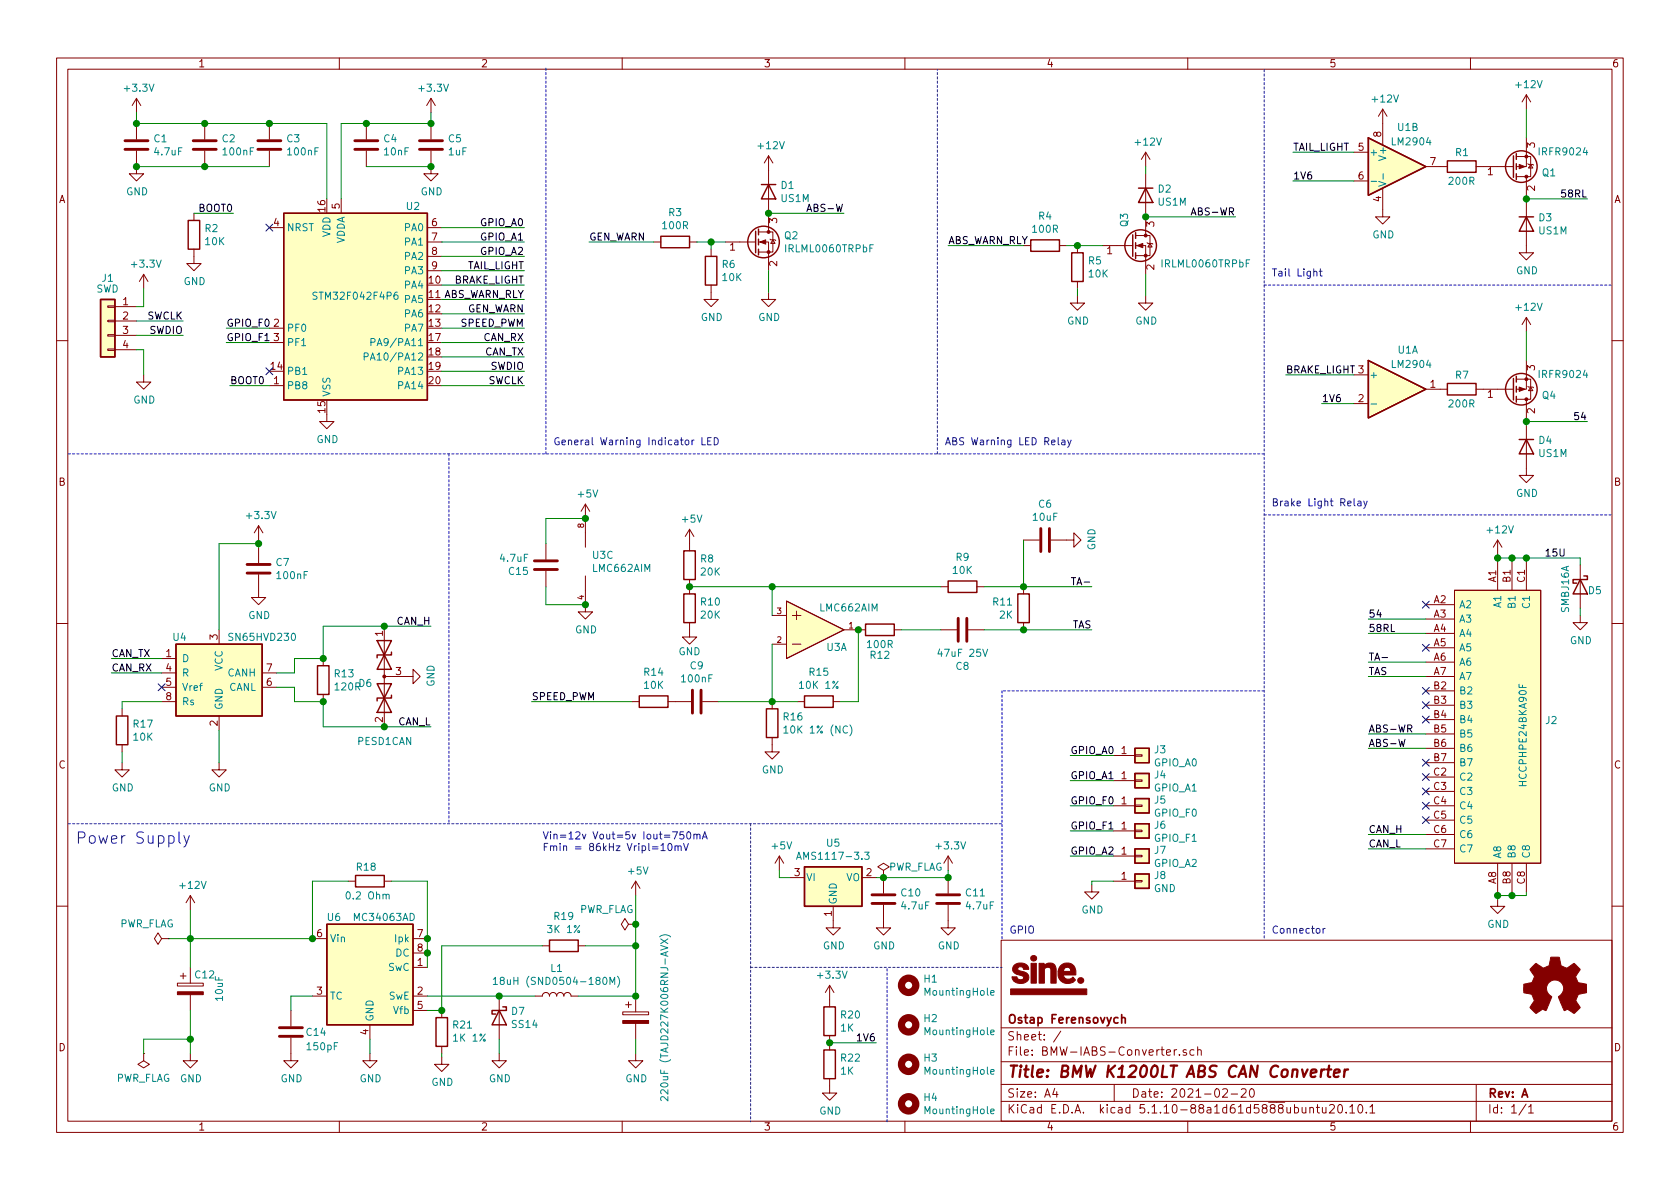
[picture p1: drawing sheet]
<svg xmlns="http://www.w3.org/2000/svg" width="297mm" height="210mm" viewBox="0 0 297 210" stroke-linecap="round" stroke-linejoin="round" font-family="sans-serif">
<g fill="none" stroke="#840000" stroke-width=".18">
<path d="M10 10.3h277v189.9h-277zM12 12.2h273v186.1h-273zM24.1 17.4v2.5M24.1 17.4l-.7 1.3M24.1 17.4l.8 1.3M60 10.3v1.9M76.2 17.4l-.8 1.3M76.2 17.4v2.5M76.2 17.4l.8 1.3M110 10.3v1.9M160 10.3v1.9M210 10.3v1.9"/>
<path d="M244.5 19.3v6.3M244.5 19.3l-.8 1.3M244.5 19.3l.7 1.3M260 10.3v1.9M269.9 16.8v2.5M269.9 16.8l-.8 1.2M269.9 16.8l.7 1.2M24.1 26.7v4h1.3l-1.3 1.3-1.2-1.3h1.2M24.1 21.8v2.8M34.3 37.7v1.3M36.2 21.8v2.8M36.2 26.7v2.8"/>
<path d="M47.6 21.8v2.8M47.6 26.7v2.8M60.3 35.2v2.5M64.8 21.8v2.8M64.8 26.7v2.8M76.2 26.7v4h1.3l-1.3 1.3-1.3-1.3h1.3M76.2 21.8v2.8M135.9 27.6l-.8 1.2M135.9 27.6v13.4M135.9 27.6l.8 1.2M202.6 26.9l-.8 1.3M202.6 26.9v2.6"/>
<path d="M202.6 30.7v11M202.6 26.9l.7 1.3M239.4 26.9h2.5M239.4 32h2.5M244.5 33.3v5h1.2l-1.2 1.3-1.3-1.3h1.3M252.1 29.5h3.8M261 29.5h6.6M268.1 27.7h2.5v3.5h-2.5M269.9 35.8v8.9h1.2l-1.2 1.3-1.3-1.3h1.3M269.9 24.4v5.1h-1.8M269.9 31.2v3.3M270.1 29l.2 .1h.7l.1 .1"/>
<path d="M270.6 29.1l.4 .6h-.7zM19 59.2h1.3v.2h-1.3zM19 54.1h1.3v.3h-1.3zM19 56.6h1.3v.3h-1.3zM20.3 54.2h3.8M20.3 56.8h3.8M20.3 59.3h3.8M25.4 48.5l-.8 1.3M25.4 48.5v2.5M25.4 48.5l.8 1.3M34.3 44.1v2.5h1.3l-1.3 1.3-1.3-1.3h1.3M47.6 58h2.6"/>
<path d="M47.6 40.3h2.6M75.6 40.3h2.5M75.6 42.8h2.5M75.6 45.3h2.5M75.6 47.9h2.5M115.6 42.8h1.2M121.9 42.8h1.3M125.7 50.4v2.6h1.3l-1.3 1.2-1.2-1.2h1.2M125.7 44.1v1.2M128.3 42.8h5.3M134.1 42.8h1.8v5.1M134.1 41h2.6v3.6h-2.6"/>
<path d="M135.9 51.7v1.3h1.3l-1.3 1.2-1.3-1.2h1.3M136.1 42.3l.2 .1h.7l.2 .1M136.7 42.4l.3 .6h-.7zM187.3 43.4h1.3M190.5 52.3v1.3h1.3l-1.3 1.3-1.3-1.3h1.3M190.5 43.4v1.3M190.5 49.8v1.2M194.9 43.4h5.4M200.8 43.4h1.8v5.1M200.8 41.7h2.5v3.5h-2.5M202.6 52.3v1.3h1.2l-1.2 1.3-1.3-1.3h1.3M202.8 42.9l.1 .1h.8l.1 .2"/>
<path d="M203.3 43l.4 .7h-.8zM269.9 56.1v2.6M269.9 56.1l-.8 1.3M269.9 56.1l.7 1.3M10 60.2h2M19 61.7h1.3v.3h-1.3zM20.3 61.8h3.8M25.4 66.3v1.3h1.3l-1.3 1.2-1.3-1.2h1.3M47.6 68.2h2.6M47.6 60.6h2.6M57.8 73.3v1.2h1.3l-1.3 1.3-1.3-1.3h1.3M239.4 71.4h2.5"/>
<path d="M239.4 66.3h2.5M252.1 68.8h3.8M261 68.8h6.6M268.1 67.1h2.5v3.5h-2.5M269.9 63.7v5.1h-1.8M269.9 75.2v8.9h1.2l-1.2 1.2-1.3-1.2h1.3M269.9 70.6v3.3M270.1 68.3l.2 .1h.7l.1 .2M270.6 68.4l.4 .7h-.7zM285 60.2h2M45.7 93l-.7 1.2M45.7 93v2.5"/>
<path d="M45.7 96.8v2.8M45.7 93l.8 1.2M96.5 96.1v2.8M103.5 89.1l-.8 1.3M103.5 89.1v7.7M103.5 89.1l.8 1.3M121.9 93.6v3.8M121.9 93.6l-.7 1.3M121.9 93.6l.8 1.3M181 95.5h2.8M185.8 95.5h4.1v-1.3l1.2 1.3-1.2 1.3v-1.3M264.8 95.5v2.5"/>
<path d="M264.8 99.3v5.1M264.8 95.5l-.8 1.3M264.8 95.5l.8 1.3M267.3 99.3v5.1M269.9 99.3v5.1M279.4 99.9v7.7M10 110.3h2M28.6 116.5h2.5M28.6 119h2.5M38.7 111.4v2.5M45.7 101.6v4.1h1.3l-1.3 1.2-1.3-1.2h1.3M46.4 119h2.5"/>
<path d="M57.1 116.5v1.2M67.9 119.6h5.1v-1.2l1.3 1.2-1.3 1.3v-1.3M67.9 110.7v17.8M96.5 101v2.8M103.5 101.8v6.4h1.3l-1.3 1.3-1.3-1.3h1.3M121.9 110.1v2.5h1.3l-1.3 1.3-1.3-1.3h1.3M121.9 102.5v2.5M136.5 108.8h2.6M136.5 113.9h2.6M139.1 106.3l10.1 5.1-10.1 5.1zM140.1 108.8h1.5M140.1 113.9h1.5"/>
<path d="M140.8 108.1v1.5M149.2 111.4h3.8M158.1 111.4h1.3M166.4 111.4h2.8M166.4 103.8h1.2M171.2 111.4h2.8M172.7 103.8h1.3M181 103.8v1.2M181 110.1v1.3M252.1 119.6h5.1M252.1 106.9h5.1M252.1 109.5h5.1"/>
<path d="M252.1 112h5.1M252.1 114.5h5.1M252.1 117.1h5.1M257.2 104.4h15.2v48.2h-15.2zM279.4 108.8v1.3h1.3l-1.3 1.3-1.3-1.3h1.3M285 110.3h2M21.6 134.9v1.2h1.3l-1.3 1.3-1.3-1.3h1.3M21.6 125.3v1.3M21.6 131.7v1.3M28.6 121.5h2.5M28.6 124.1h2.5M38.7 134.9v1.2h1.3l-1.3 1.3-1.2-1.3h1.2"/>
<path d="M38.7 126.6v2.6M46.4 121.5h2.5M57.1 122.8v1.3M111.8 124.1h1.2M118.1 124.1h4.1M124.2 124.1h2.8M136.5 130.4v2.6h1.3l-1.3 1.2-1.2-1.2h1.2M136.5 124.1v1.2M141 124.1h1.2M147.3 124.1h1.3M196.8 138h3.9M196.8 133.6h3.9"/>
<path d="M200.7 137.9h1.2v.3h-1.2zM200.7 133.5h1.2v.2h-1.2zM252.1 122.2h5.1M252.1 124.7h5.1M252.1 127.2h5.1M252.1 129.8h5.1M252.1 132.3h5.1M252.1 134.9h5.1M252.1 137.4h5.1M252.1 139.9h5.1M33.7 158.4l-.8 1.2M33.7 158.4v2.5"/>
<path d="M33.7 158.4l.7 1.2M61.6 155.8h1.3M67.9 155.8h1.3M112.4 155.8v2.6M112.4 155.8l-.8 1.3M112.4 155.8l.8 1.3M137.8 151.4l-.8 1.2M137.8 151.4v2.5M137.8 151.4l.8 1.2M139.7 155.2h2.5M152.4 155.2h2.5M156.2 153.9l1-.6-1-.7-1 .7 1 .6v1.3"/>
<path d="M156.2 155.2h.1M156.2 155.2v2.8M167.6 151.4l-.7 1.2M167.6 151.4v2.5M167.6 155.2v2.8M167.6 151.4l.8 1.2M193 156.5v1.2h1.3l-1.3 1.3-1.2-1.3h1.2M196.8 142.5h3.9M196.8 146.9h3.9M196.8 155.8h3.9M196.8 151.4h3.9M200.7 142.4h1.2v.2h-1.2z"/>
<path d="M200.7 146.8h1.2v.3h-1.2zM200.7 155.7h1.2v.3h-1.2zM200.7 151.3h1.2v.2h-1.2zM252.1 142.5h5.1M252.1 145h5.1M252.1 147.6h5.1M252.1 150.1h5.1M264.8 159v1.3h1.3l-1.3 1.2-1.3-1.2h1.3M264.8 152.6v5.1M267.3 152.6v5.1M269.9 152.6v5.1M10 160.2h2"/>
<path d="M28.6 166l-.7-1-.6 1 .6 1 .7-1h1.2M29.8 166h.1M31.4 173.9h4.5v.5h-4.5zM31.9 172.6h1M32.4 172.1v1M33.7 171.1v2.8M33.7 175.9v2.8M51.4 178.7v2.8M55.2 176.1h2.6M55.2 166h2.6M73 176.1h2.6M73 171.1h2.6"/>
<path d="M73 178.7h2.6M73 166h2.6M73 168.5h2.6M78.1 178.7v1.3M88.3 176.1v7.7M94.6 176.1h1.3a.63 .63 0 0 1 .6-.6 .63 .63 0 0 1 .7 .6 .63 .63 0 0 1 .6-.6 .63 .63 0 0 1 .6 .6 .63 .63 0 0 1 .7-.6 .63 .63 0 0 1 .6 .6 .63 .63 0 0 1 .6-.6 .63 .63 0 0 1 .7 .6h1.2M95.9 167.3h1.3M102.2 167.3h1.3M110.1 178.9h4.6v.5h-4.6zM110.6 177.7h1M111.1 163.4l-.6-1-.6 1 .6 1.1 .6-1.1h1.3M111.1 177.2v1"/>
<path d="M112.4 163.4h.1M112.4 176.1v2.8M146.7 174.2l-.8 1.3M146.7 174.2v3.8M146.7 174.2l.7 1.3M147.3 160.3v3.8h1.3l-1.3 1.2-1.3-1.2h1.3M156.2 160v4.1h1.3l-1.3 1.2-1.3-1.2h1.3M167.6 160v4.1h1.3l-1.3 1.2-1.2-1.2h1.2M177 166.3h108v32h-108zM285 160.2h2M25.4 186.3v1.3l1 .6-1 .6-1-.6 1-.6M25.4 186.3h.1"/>
<path d="M33.7 186.3v1.3h1.2l-1.2 1.2-1.3-1.2h1.3M51.4 183.5v4.1h1.3l-1.3 1.2-1.2-1.2h1.2M60 198.3v1.9M65.4 186.3v1.3h1.3l-1.3 1.2-1.3-1.2h1.3M65.4 181.2v2.6M78.1 186.9v1.3h1.3l-1.3 1.3-1.3-1.3h1.3M78.1 185v1.3M88.3 186.3v1.3h1.2l-1.2 1.2-1.3-1.2h1.3M110 198.3v1.9M112.4 186.3v1.3h1.3l-1.3 1.2-1.3-1.2h1.3M112.4 181v2.8M146.7 190.7v2.6h1.3l-1.3 1.3-1.3-1.3h1.3"/>
<path d="M146.7 183.1v2.6M160 198.3v1.9M177 194.8h108M177 191.8h108M177 187.8h108M177 181.8h108M186.5 192.5l-.4 1h1M186.8 193v1M187.6 182.3l-1.3 2M197 191.8v3M207.6 185.6v1M208.1 185.6l-.4 .1-.1 .2"/>
<path d="M208.5 186.5v.1M209.8 185.7a.37 .37 0 0 0-.6 .1v.2l.6 .2v.1l-.2 .3-.4-.1M210 198.3v1.9M211.1 185.7l-.4-.1-.3 .3 .1 .6 .2 .1 .4-.1M211.8 185.7a.37 .37 0 0 1 .6 .1v.8M211.8 185.1v1.5M216.2 192.7l.2-.2h.4l.2 .5-.9 1h.9M217.7 193.5h1.1M219.5 192.7l.2-.2h.3l.3 .2v.3v.2l-.9 .8h.9M221.1 192.6l.2-.1a.8 .8 0 0 1 .5 .8 .8 .8 0 0 1-.5 .7 1 1 0 0 1-.2-1.4zM231.6 196l.2-.2 .4 .1v.9M231.6 195.8v1"/>
<path d="M232.7 195.8h.6M232.9 195.3v1.3l.4 .2M233.8 195.8l.1 .9 .3 .1 .2-.1M234.4 195.8v1M235.1 195.5l.2-.2h.4l.2 .5-.9 1h.9M236.7 195.4l.3-.1a.94 .94 0 0 1 0 1.5h-.1a1 1 0 0 1-.2-1.4zM238 196.7v.1M238.7 195.8l.4-.5v1.5M238.7 196.8h.8M240.3 195.4l.1-.1a.8 .8 0 0 1 .6 .8 .8 .8 0 0 1-.6 .7 1 1 0 0 1-.1-1.4zM241.6 196.7v.1M242.2 195.8l.4-.5v1.5"/>
<path d="M242.2 196.8h.9M260 198.3v1.9M261 191.8v6.5M269.8 195.2l-1.2 2M270.3 195.8l.4-.5v1.5M270.3 196.8h.8"/>
</g>
<path d="M233.7 189.1l-.2 1.3M234.2 189.1a.55 .55 0 0 0-.6 .4M234.6 189.1h.8M235 188.4l-.2 1.8v.1l.4 .1M235.9 189.8l1-.2-.1-.4h-.8l-.2 1 .3 .2 .6-.1M237.8 189.1l-.2 1.3M238.4 189.1a.55 .55 0 0 0-.7 .4" fill="none" stroke="#840000" stroke-width=".41"/>
<path d="M198.3 179.4v1.5M198.3 180.1l.1-.1a.37 .37 0 0 1 .6 .1v.8" fill="none" stroke="#840000" stroke-width=".3"/>
<g fill="#ffffc2" stroke="#ffffc2" stroke-width=".18">
<path d="M200.7 136.8h2.5v2.5h-2.5z"/>
<path d="M200.7 132.3h2.5v2.6h-2.5z"/>
<path d="M200.7 141.2h2.5v2.6h-2.5z"/>
<path d="M200.7 145.7h2.5v2.5h-2.5z"/>
<path d="M200.7 154.6h2.5v2.5h-2.5z"/>
<path d="M200.7 150.1h2.5v2.5h-2.5z"/>
<path d="M241.9 63.7l10.2 5.1-10.2 5.1z"/>
<path d="M241.9 24.4l10.2 5.1-10.2 5z"/>
<path d="M57.8 163.4h15.2v17.8h-15.2z"/>
<path d="M50.2 37.7h25.4v33h-25.4z"/>
<path d="M257.2 104.4h15.2v48.2h-15.2z"/>
<path d="M31.1 113.9h15.3v12.7h-15.3z"/>
<path d="M139.1 106.3l10.1 5.1-10.1 5.1z"/>
<path d="M17.8 53h2.5v10.1h-2.5z"/>
<path d="M142.2 153.3h10.2v7h-10.2z"/>
</g>
<g fill="none" stroke="#840000" stroke-width=".25">
<path d="M33.3 39h2v5.1h-2zM50.2 37.7h25.4v33h-25.4zM134.6 32.6h2.6M135.9 32.6l1.3 2.6h-2.6zM201.3 33.3h2.5M202.6 33.3l1.2 2.5h-2.5zM241.9 24.4l10.2 5.1-10.2 5zM255.9 28.4h5.1v2.1h-5.1zM267.6 27.6v3.8M268.1 27.2v1M268.1 29v1M268.1 30.7v1"/>
<path d="M268.6 38.3h2.5M269.9 38.3l1.2 2.6h-2.5zM17.8 53h2.5v10.1h-2.5zM116.8 41.8h5.1v2h-5.1zM124.7 45.3h2v5.1h-2zM133.6 40.9v3.8M134.1 40.5v1M134.1 42.3v1M134.1 44.1v1M182.2 42.4h5.1v2h-5.1zM189.5 44.7h2v5.1h-2zM200.3 41.5v3.8"/>
<path d="M200.8 41.1v1.1M200.8 42.9v1M200.8 44.7v1M241.9 63.7l10.2 5.1-10.2 5.1zM255.9 67.8h5.1v2h-5.1zM267.6 66.9v3.8M268.1 66.5v1.1M268.1 68.3v1M268.1 70.1v1M268.6 77.7h2.5M269.9 77.7l1.2 2.6h-2.5zM120.9 97.4h2v5.1h-2z"/>
<path d="M31.1 113.9h15.3v12.7h-15.3zM56.1 117.7h2.1v5.1h-2.1zM66.7 113.3l2.5 5.1h-2.5l2.5-5.1zM69.2 115.3v.5h-2.5v.5M120.9 105h2v5.1h-2zM153 110.4h5.1v2h-5.1zM167.6 102.7h5.1v2.1h-5.1zM180 105h2v5.1h-2zM279.4 102.5l1.3 2.5h-2.6zM280 101.8h.7v.7h-2.6v.6h.7M20.6 126.6h2v5.1h-2zM66.7 120.9l2.5 5.1h-2.5l2.5-5.1z"/>
<path d="M69.2 122.9v.5h-2.5v.5M113 123.1h5.1v2h-5.1zM135.5 125.3h2v5.1h-2zM142.2 123.1h5.1v2h-5.1zM200.7 136.8h2.5v2.5h-2.5zM200.7 132.3h2.5v2.6h-2.5zM62.9 154.8h5v2h-5zM142.2 153.3h10.2v7h-10.2zM200.7 141.2h2.5v2.6h-2.5zM200.7 145.7h2.5v2.5h-2.5zM200.7 154.6h2.5v2.5h-2.5zM200.7 150.1h2.5v2.5h-2.5z"/>
<path d="M57.8 163.4h15.2v17.8h-15.2zM77.1 180h2v5h-2zM88.3 178.7l1.2 2.5h-2.5zM88.9 178h.6v.7h-2.5v.6h.6M97.2 166.2h5v2.1h-5zM145.7 178h2v5.1h-2zM145.7 185.7h2v5h-2z"/>
<circle cx="269" cy="29.5" r="2.79"/>
<circle cx="135" cy="42.8" r="2.79"/>
<circle cx="201.7" cy="43.4" r="2.79"/>
<circle cx="269" cy="68.8" r="2.79"/>
</g>
<g fill="none" stroke="#008484" stroke-width=".18">
<path d="M242.4 32.1h1M243.8 32.1l1.2 .4-1.2 .4M244.6 30.7v1M56.1 51.7h-.5l-.2 .1v.3l.5 .3 .2 .3-.3 .2h-.5M154.4 43.3h-.6v1.2M221 45.9h-.7v1.3M64.4 63.1l.6-.1v-.5l-.1-.1h-.5v1.3M65.6 60.5l.7-.1v-.4l-.2-.1h-.5v1.2M242.4 71.4h1M173.8 114.8l.4 1.3 .4-1.3M138.6 128.7l.4-.3v1.2M138.6 129.6h.7"/>
<path d="M150.3 128.2a1.47 1.47 0 0 1 0 1.9M268.6 121v.6h1.2M140.8 152l.4-1.3 .5 1.3M141 151.6h.6M152.9 150.7h.8l-.5 .5 .4 .1 .1 .4-.3 .3-.5-.2M87.2 173.2l.4-.4v1.3M87.2 174.1h.8M88.7 173.4l-.2-.2v-.3l.4-.1 .2 .1v.3l-.6 .2-.1 .2v.3l.3 .2h.2l.3-.2-.1-.4-.2-.1M107.8 174.1v-1.3l.5 .9 .4-.9v1.3M109.2 172.6a1.4 1.4 0 0 1 0 2M116.6 165.7a1.4 1.4 0 0 1 2 0M116.8 166l1.3 .9"/>
<path d="M118.1 166l-1.3 .9M175.2 175.6l.6-.1-.1-.3h-.3l-.2 .1v.6h.5M118.1 193.9v.8l-.7-.7-.2-.1-.4 .3 .1 .4M175.2 182.5l.6-.1-.1-.2-.3-.1-.2 .2v.6h.5M175.2 189.5l.6-.1-.1-.2-.3-.1-.2 .2v.6h.5M175.2 196.5l.6-.1-.1-.2-.3-.1-.2 .2v.6h.5"/>
</g>
<g fill="none" stroke="#840000" stroke-width=".51">
<path d="M22.1 26.4h4.1M22.1 24.9h4.1M34.2 26.4h4M34.2 24.9h4M45.6 26.4h4.1M45.6 24.9h4.1M62.7 26.4h4.1M62.7 24.9h4.1M74.2 26.4h4M74.2 24.9h4M43.7 99.8h4.1M94.5 99.2h4.1"/>
<path d="M184 93.5v4M185.5 93.5v4M43.7 101.3h4.1M94.5 100.7h4.1M169.4 109.3v4.1M170.9 109.3v4.1M122.4 122v4.1M124 122v4.1M154.2 159.8h4M154.2 158.2h4M165.6 159.8h4.1M165.6 158.2h4.1"/>
<path d="M49.4 183.3h4.1M49.4 181.7h4.1"/>
</g>
<g fill="#840000" stroke="#840000" stroke-width=".18">
<path d="M110.1 180.5h4.6v.5h-4.6z"/>
<path d="M182.3 170.4h.9v3.5h-.9z"/>
<path d="M178.7 174.9h13.5v1h-13.5z"/>
<path d="M183.7 170.4h.9l.1 .3 .4-.3 .8-.1a.98 .98 0 0 1 .8 1.1v2.5h-.9v-2.5l-.2-.3-.3-.1-.4 .2-.2 .2v2.5h-1z"/>
<path d="M187.5 170.8l.8-.5h.7l.4 .1 .5 .4a2.22 2.22 0 0 1 .3 1.6h-2.2l.2 .4 .4 .3h.7l.4-.3 .4 .5-.5 .5-.6 .1h-.6l-.8-.4-.5-.9v-.8h2.2v-.3a.57 .57 0 0 0-.8-.4l-.4 .3-.1 .4h-.9l.1-.6z"/>
<path d="M179.2 170.8l.9-.5h.8l.5 .2 .3 .3 .2 .6h-.9l-.3-.4h-.4a.39 .39 0 0 0-.3 .4 .39 .39 0 0 0 .4 .3l.4 .1a1.17 1.17 0 0 1 1.1 1.1v.2a1.32 1.32 0 0 1-1.2 .8l-1.1-.2-.5-.5-.2-.5h.9l.2 .4 .6 .1a.35 .35 0 0 0 .4-.2 .35 .35 0 0 0-.3-.4l-1-.3-.5-.4-.2-.7z"/>
<path d="M271.3 170.6l.3-.2 .9 .5a.62 .62 0 0 0 1 0h.2a1.62 1.62 0 0 0 .4-1.4l.1-.2h1.5l.2 .7a.74 .74 0 0 0 .6 1l.5 .2 1.3-.8 1.1 1-.4 .7a.75 .75 0 0 0-.2 1.2l.2 .5 1.5 .2v1.5l-1.4 .3-.1 .1a1.23 1.23 0 0 0-.3 1.2l.7 1-.1 .2-1 .9-.8-.5a.54 .54 0 0 0-.9 0l-1-2.4a2.33 2.33 0 0 0 .8-1.9 1.54 1.54 0 0 0-2.5-.7 1.54 1.54 0 0 0 .5 2.6l-1.1 2.4a.69 .69 0 0 0-1.1 .1l-.6 .4-1.1-1.1 .8-1.1-.2-.6a.71 .71 0 0 0-.9-.7l-.8-.2v-1.5h.5a1.11 1.11 0 0 0 1.2-.8 .72 .72 0 0 0-.2-1.1l-.4-.7z"/>
<path d="M31.4 175.4h4.5v.5h-4.5z"/>
<path d="M268.6 68.4l1 .4-1 .4z"/>
<path d="M268.6 29.1l1 .4-1 .3z"/>
<path d="M201 43.4l1.1-.4v.8z"/>
<path d="M134.4 42.8l1-.4v.8z"/>
<circle cx="182.8" cy="169.4" r=".51"/>
<circle cx="191.1" cy="173.4" r=".52"/>
<circle cx="269.9" cy="67.1" r=".25"/>
<circle cx="269.9" cy="70.6" r=".25"/>
<circle cx="269.9" cy="27.7" r=".25"/>
<circle cx="269.9" cy="31.2" r=".25"/>
<circle cx="67.9" cy="119.6" r=".25"/>
<circle cx="202.6" cy="45.2" r=".25"/>
<circle cx="202.6" cy="41.7" r=".25"/>
<circle cx="135.9" cy="44.6" r=".25"/>
<circle cx="135.9" cy="41" r=".25"/>
</g>
<g fill="none" stroke="#840000" stroke-width="1.3">
<circle cx="160.7" cy="174.2" r="1.27"/>
<circle cx="160.7" cy="188.2" r="1.27"/>
<circle cx="160.7" cy="195.2" r="1.27"/>
<circle cx="160.7" cy="181.2" r="1.27"/>
</g>
<g fill="none" stroke="#0000c2" stroke-width=".18" stroke-dasharray=".4 .4">
<path d="M223.5 12.3v153.7M223.5 50.4h61.6M12.1 80.3h211.4M79.4 80.3v65.4M96.5 80.3v-68.6M165.7 80.3v-68M223.5 91.1h61.6M177.2 122.2v43.8M223.5 122.2h-46.3M12.1 145.7h165.1M132.7 145.7v52.7M132.7 171.1h44.5"/>
<path d="M156.8 198.4v-27.3"/>
</g>
<g fill="none" stroke="#008400" stroke-width=".18">
<path d="M24.1 19.9v1.9h33.7v13.4M76.2 19.9v1.9h-15.9v13.4M269.9 19.3v5.1M24.1 29.5h23.5M34.3 37.7h7M64.8 29.5h11.4M135.9 37.7h13.3M202.6 38.3h15.8M202.6 29.5v1.2M228.6 32h10.8M228.6 26.9h10.8M269.9 34.5v1.3"/>
<path d="M269.9 35.2h10.8M24.1 59.3h8.3M24.1 56.8h8.3M25.4 51v3.2h-1.3M40 58h7.6M78.1 50.4h14.6M78.1 47.9h14.6M78.1 45.3h14.6M78.1 40.3h14.6M78.1 42.8h14.6M78.1 58h14.6M78.1 53h14.6"/>
<path d="M78.1 55.5h14.6M104.1 42.8h11.5M123.2 42.8h5.1M125.7 42.8v1.3M135.9 47.9v3.8M167.6 43.4h13.4M188.6 43.4h6.3M190.5 51v1.3M202.6 48.5v3.8M269.9 58.7v5M24.1 61.8h1.3v4.5M40 60.6h7.6"/>
<path d="M40.6 68.2h7M78.1 60.6h14.6M78.1 63.1h14.6M78.1 65.7h14.6M78.1 68.2h14.6M227.3 66.3h12.1M233.7 71.4h5.7M269.9 73.9v1.3M269.9 74.5h10.8M45.7 96.1h-7v15.3M45.7 95.5v1.3M103.5 91.7h-7v4.4"/>
<path d="M181 95.5v8.3M264.8 98v1.3M264.8 98.7h14.6v1.2M267.3 98.7v.6M269.9 98.7v.6M19.7 119h8.9M19.7 116.5h8.9M76.2 110.7h-19.1v5.8h-5v2.5h-3.2M96.5 103.8v3.1h7M121.9 103.8h44.5M136.5 103.8v5M136.5 113.9v10.2"/>
<path d="M151.8 111.4v12.7h-3.2M159.4 111.4h7M174 103.8h19M174 111.4h19M241.9 119.6h10.2M241.9 117.1h10.2M241.9 109.5h10.2M241.9 112h10.2M279.4 107.6v1.2M21.6 133v1.9M28.6 124.1h-7v1.2M38.7 129.2v5.7"/>
<path d="M48.9 121.5h3.2v2.6h5v4.4h19.1M94 124.1h17.8M127 124.1h14M189.2 138h7.6M189.2 133.6h7.6M241.9 132.3h10.2M241.9 129.8h10.2M61.6 155.8h-6.4v10.2h-25.4M69.2 155.8h6.4v15.3M112.4 158.4v17.7h-10.2M137.8 153.9v1.3h1.9M167.6 153.9v1.3h-12.7"/>
<path d="M189.2 142.5h7.6M189.2 146.9h7.6M189.2 151.4h7.6M196.8 155.8h-3.8v.7M241.9 147.6h10.2M241.9 150.1h10.2M264.8 157.7v1.3M267.3 157.7v.7M269.9 157.7v.7h-5.1M33.7 160.9v10.2M33.7 178.7v7.6M55.2 176.1h-3.8v2.6"/>
<path d="M75.6 176.1h19M95.9 167.3h-17.8v11.4h-2.5M103.5 167.3h8.9M33.7 183.8h-8.3v2.5M65.4 183.8v2.5M78.1 186.3v.6M88.3 183.8v2.5M112.4 183.8v2.5M146.7 184.4h8.2"/>
</g>
<path d="M189.4 102.2h.8M247.3 130.7l.3 1.3 .3-.9 .2 .9 .3-1.3M248.9 128.8h.6l.1-.2v-.3l-.2-.1h-.5v1.3M249.2 128.8l.4 .7" fill="none" stroke="#000" stroke-width=".18"/>
<g fill="none" stroke="#0000c2" stroke-width=".18">
<path d="M232.3 48.1l.2-.1h.3v.8M233.2 48h.6M233.5 47.5v1.1l.3 .2M124.1 77.4v1.3h.6M125.1 78h.5M125.7 77.4h-.6v1.3h.6M126.3 77.4a.64 .64 0 0 1 .7 .6 .64 .64 0 0 1-.7 .7zM187.1 77.4v1.1l.2 .2M187.8 77.9h.4l.1 .8M188.3 78.1l-.4 .1-.2 .2 .1 .2h.5M188.8 77.8l.3 .9M189.4 77.8l-.4 1.2-.2 .1"/>
<path d="M239.4 88.2v1.1l.2 .2M240.1 88.7h.5v.8M240.6 88.9l-.4 .1-.2 .1 .2 .4 .4-.1M241.1 88.6l.3 .9M241.7 88.6l-.4 1.2-.2 .1M31.6 147.1v1.7l.3 .3M32.5 147.8l.5 1.3M33.5 147.8l-.7 1.8-.3 .2M116.9 149.5l.3-.4v1.3M116.9 150.4h.7M118.2 149.3l.2-.2a.67 .67 0 0 1 .4 .7 .67 .67 0 0 1-.4 .6l-.3-.2v-.3zM119.4 149.7l.1-.1h.3l.1 .8"/>
<path d="M119.4 149.6v.8M119.9 149.8l.2-.2h.3v.8M120.9 147.1h-.6l-.1 .6 .5-.1 .2 .2v.3l-.2 .3-.5-.2M120.9 149.1l.4 1.3 .4-1.3M121.5 147.2l.2-.1a.69 .69 0 0 1 .4 .6 .69 .69 0 0 1-.4 .7l-.2-.3-.1-.2zM122.7 147.6l.2-.1 .3 .1v.8M122.7 147.5v.9M123.2 147.7l.2-.2 .3 .1 .1 .8M124.2 148.4l.4-1.3 .4 1.3M124.3 148h.6M233.9 164.2v.8M234.3 164.2h-.3l-.1 .2"/>
</g>
<g fill="#008400" stroke="#008400" stroke-width=".25">
<circle cx="64.8" cy="21.8" r=".51"/>
<circle cx="103.5" cy="106.9" r=".51"/>
<circle cx="67.9" cy="110.7" r=".51"/>
<circle cx="78.1" cy="178.7" r=".51"/>
<circle cx="112.4" cy="176.1" r=".51"/>
<circle cx="76.2" cy="29.5" r=".51"/>
<circle cx="88.3" cy="176.1" r=".51"/>
<circle cx="190.5" cy="43.4" r=".51"/>
<circle cx="36.2" cy="21.8" r=".51"/>
<circle cx="269.9" cy="98.7" r=".51"/>
<circle cx="33.7" cy="183.8" r=".51"/>
<circle cx="112.4" cy="167.3" r=".51"/>
<circle cx="24.1" cy="21.8" r=".51"/>
<circle cx="202.6" cy="38.3" r=".51"/>
<circle cx="156.2" cy="155.2" r=".51"/>
<circle cx="24.1" cy="29.5" r=".51"/>
<circle cx="76.2" cy="21.8" r=".51"/>
<circle cx="167.6" cy="155.2" r=".51"/>
<circle cx="36.2" cy="29.5" r=".51"/>
<circle cx="264.8" cy="158.4" r=".51"/>
<circle cx="267.3" cy="158.4" r=".51"/>
<circle cx="47.6" cy="21.8" r=".51"/>
<circle cx="112.4" cy="163.4" r=".51"/>
<circle cx="264.8" cy="98.7" r=".51"/>
<circle cx="55.2" cy="166" r=".51"/>
<circle cx="57.2" cy="116.5" r=".51"/>
<circle cx="57.2" cy="124.1" r=".51"/>
<circle cx="267.3" cy="98.7" r=".51"/>
<circle cx="45.7" cy="96.1" r=".51"/>
<circle cx="181" cy="103.8" r=".51"/>
<circle cx="75.6" cy="168.5" r=".51"/>
<circle cx="125.7" cy="42.8" r=".51"/>
<circle cx="269.9" cy="74.5" r=".51"/>
<circle cx="75.6" cy="166" r=".51"/>
<circle cx="136.5" cy="124.1" r=".51"/>
<circle cx="135.9" cy="37.7" r=".51"/>
<circle cx="151.8" cy="111.4" r=".51"/>
<circle cx="67.9" cy="128.5" r=".51"/>
<circle cx="103.5" cy="91.7" r=".51"/>
<circle cx="181" cy="111.4" r=".51"/>
<circle cx="146.7" cy="184.4" r=".51"/>
<circle cx="33.7" cy="166" r=".51"/>
<circle cx="136.5" cy="103.8" r=".51"/>
<circle cx="269.9" cy="35.2" r=".51"/>
<circle cx="121.9" cy="103.8" r=".51"/>
</g>
<g fill="none" stroke="#000084" stroke-width=".18">
<path d="M47 39.6l1.2 1.3M48.2 39.6l-1.2 1.3M47 65l1.2 1.3M48.2 65l-1.2 1.3M251.5 113.9l1.2 1.3M251.5 106.3l1.2 1.2M252.7 113.9l-1.2 1.3M252.7 106.3l-1.2 1.2M28 120.9l1.2 1.2M29.2 120.9l-1.2 1.2M251.5 126.6l1.2 1.3M251.5 121.6l1.2 1.2"/>
<path d="M251.5 134.3l1.2 1.2M251.5 136.8l1.2 1.2M251.5 139.3l1.2 1.3M251.5 124.1l1.2 1.2M252.7 126.6l-1.2 1.3M252.7 121.6l-1.2 1.2M252.7 134.3l-1.2 1.2M252.7 136.8l-1.2 1.2M252.7 139.3l-1.2 1.3M252.7 124.1l-1.2 1.2M251.5 144.4l1.2 1.2M251.5 141.9l1.2 1.2"/>
<path d="M252.7 144.4l-1.2 1.2M252.7 141.9l-1.2 1.2"/>
</g>
<text font-size="2.8" fill="#0000c2" x="13.3" y="149.2">Power Supply</text>
<text font-size="2.8" fill="#840000" x="178" y="190.5">Title: BMW K1200LT ABS CAN Converter</text>
<g font-size="2.1" fill="#840000">
<text x="178" y="184">Sheet: /</text>
<text x="178" y="181">Ostap Ferensovych</text>
<text x="178" y="186.7">File: BMW-IABS-Converter.sch</text>
<text x="178" y="196.9">KiCad E.D.A. kicad 5.1.10-88a1d61d5888ubuntu20.10.1</text>
<text x="178" y="194.1">Size: A4</text>
<text x="200" y="194.1">Date: 2021-02-20</text>
<text x="263" y="194.1">Rev: A</text>
<text x="263" y="196.9">Id: 1/1</text>
</g>
<g font-size="1.8" fill="#840000">
<text x="35" y="11.9">1</text>
<text x="85" y="11.9">2</text>
<text x="135" y="11.9">3</text>
<text x="185" y="11.9">4</text>
<text x="235" y="11.9">5</text>
<text x="285" y="11.9">6</text>
<text x="240.2" y="26.7">5</text>
<text x="244.2" y="24.2" transform="rotate(-90 244.2 24.2)">8</text>
<text x="252.9" y="29.2">7</text>
<text x="271.4" y="26.1" transform="rotate(-90 271.4 26.1)">3</text>
<text x="10.4" y="35.9">A</text>
<text x="240.2" y="31.7">6</text>
<text x="244.2" y="35.7" transform="rotate(-90 244.2 35.7)">4</text>
<text x="263" y="31">1</text>
<text x="271.4" y="33.8" transform="rotate(-90 271.4 33.8)">2</text>
<text x="285.4" y="35.9">A</text>
<text x="48.4" y="40">4</text>
<text x="57.5" y="37.4" transform="rotate(-90 57.5 37.4)">16</text>
<text x="60.1" y="36.9" transform="rotate(-90 60.1 36.9)">5</text>
<text x="76.4" y="40">6</text>
<text x="137.4" y="39.5" transform="rotate(-90 137.4 39.5)">3</text>
<text x="204.1" y="40.1" transform="rotate(-90 204.1 40.1)">3</text>
<text x="76.4" y="42.5">7</text>
<text x="76.4" y="45.1">8</text>
<text x="76.4" y="47.6">9</text>
<text x="129.1" y="44.3">1</text>
<text x="137.4" y="47.1" transform="rotate(-90 137.4 47.1)">2</text>
<text x="195.7" y="45">1</text>
<text x="204.1" y="47.7" transform="rotate(-90 204.1 47.7)">2</text>
<text x="21.7" y="54">1</text>
<text x="75.9" y="50.2">10</text>
<text x="21.7" y="56.5">2</text>
<text x="21.7" y="59">3</text>
<text x="48.4" y="57.8">2</text>
<text x="75.9" y="55.2">12</text>
<text x="75.9" y="57.8">13</text>
<text x="21.7" y="61.6">4</text>
<text x="47.9" y="65.4">14</text>
<text x="48.4" y="60.3">3</text>
<text x="75.9" y="60.3">17</text>
<text x="75.9" y="62.9">18</text>
<text x="75.9" y="65.4">19</text>
<text x="271.4" y="65.5" transform="rotate(-90 271.4 65.5)">3</text>
<text x="48.4" y="67.9">1</text>
<text x="75.9" y="67.9">20</text>
<text x="240.2" y="71.1">2</text>
<text x="252.9" y="68.6">1</text>
<text x="263" y="70.4">1</text>
<text x="57.5" y="73" transform="rotate(-90 57.5 73)">15</text>
<text x="271.4" y="73.1" transform="rotate(-90 271.4 73.1)">2</text>
<text x="10.4" y="85.9">B</text>
<text x="285.4" y="85.9">B</text>
<text x="253.5" y="106.7">A2</text>
<text x="264.5" y="103" transform="rotate(-90 264.5 103)">A1</text>
<text x="267.1" y="103" transform="rotate(-90 267.1 103)">B1</text>
<text x="269.6" y="103" transform="rotate(-90 269.6 103)">C1</text>
<text x="38.5" y="113.1" transform="rotate(-90 38.5 113.1)">3</text>
<text x="67.7" y="112.5" transform="rotate(-90 67.7 112.5)">1</text>
<text x="253.5" y="109.2">A3</text>
<text x="253.5" y="111.8">A4</text>
<text x="29.4" y="116.2">1</text>
<text x="29.4" y="118.7">4</text>
<text x="47.1" y="118.7">7</text>
<text x="70" y="119.4">3</text>
<text x="253.5" y="114.3">A5</text>
<text x="253.5" y="116.8">A6</text>
<text x="253.5" y="119.4">A7</text>
<text x="29.4" y="121.3">5</text>
<text x="29.4" y="123.8">8</text>
<text x="47.1" y="121.3">6</text>
<text x="253.5" y="121.9">B2</text>
<text x="253.5" y="124.5">B3</text>
<text x="38.5" y="128.4" transform="rotate(-90 38.5 128.4)">2</text>
<text x="67.7" y="127.7" transform="rotate(-90 67.7 127.7)">2</text>
<text x="253.5" y="127">B4</text>
<text x="253.5" y="129.5">B5</text>
<text x="10.4" y="135.9">C</text>
<text x="198.3" y="137.8">1</text>
<text x="198.3" y="133.3">1</text>
<text x="253.5" y="132.1">B6</text>
<text x="253.5" y="134.6">B7</text>
<text x="253.5" y="137.2">C2</text>
<text x="285.4" y="135.9">C</text>
<text x="198.3" y="142.2">1</text>
<text x="253.5" y="139.7">C3</text>
<text x="253.5" y="142.2">C4</text>
<text x="198.3" y="146.7">1</text>
<text x="253.5" y="144.8">C5</text>
<text x="253.5" y="147.3">C6</text>
<text x="253.5" y="149.9">C7</text>
<text x="140.5" y="154.9">3</text>
<text x="153.2" y="154.9">2</text>
<text x="198.3" y="155.6">1</text>
<text x="198.3" y="151.1">1</text>
<text x="264.5" y="156.3" transform="rotate(-90 264.5 156.3)">A8</text>
<text x="267.1" y="156.3" transform="rotate(-90 267.1 156.3)">B8</text>
<text x="269.6" y="156.3" transform="rotate(-90 269.6 156.3)">C8</text>
<text x="56" y="165.7">6</text>
<text x="73.8" y="165.7">7</text>
<text x="147.1" y="162" transform="rotate(-90 147.1 162)">1</text>
<text x="73.8" y="170.8">1</text>
<text x="73.8" y="168.3">8</text>
<text x="56" y="175.9">3</text>
<text x="73.8" y="175.9">2</text>
<text x="73.8" y="178.4">5</text>
<text x="10.4" y="185.9">D</text>
<text x="65.2" y="183" transform="rotate(-90 65.2 183)">4</text>
<text x="285.4" y="185.9">D</text>
<text x="35" y="199.9">1</text>
<text x="85" y="199.9">2</text>
<text x="135" y="199.9">3</text>
<text x="185" y="199.9">4</text>
<text x="235" y="199.9">5</text>
<text x="285" y="199.9">6</text>
</g>
<g font-size="1.8" fill="#008484">
<text x="22.2" y="16.2">+3.3V</text>
<text x="74.2" y="16.2">+3.3V</text>
<text x="268.2" y="15.6">+12V</text>
<text x="242.8" y="18.1">+12V</text>
<text x="247.2" y="23.2">U1B</text>
<text x="27.3" y="25.2">C1</text>
<text x="27.4" y="27.5">4.7uF</text>
<text x="39.3" y="25.2">C2</text>
<text x="39.6" y="27.5">100nF</text>
<text x="50.7" y="25.2">C3</text>
<text x="51" y="27.5">100nF</text>
<text x="67.9" y="25.2">C4</text>
<text x="68" y="27.5">10nF</text>
<text x="79.3" y="25.2">C5</text>
<text x="79.3" y="27.5">1uF</text>
<text x="134.2" y="26.4">+12V</text>
<text x="200.9" y="25.7">+12V</text>
<text x="242.1" y="27.6">+</text>
<text x="245.1" y="28" transform="rotate(-90 245.1 28)">V+</text>
<text x="246.3" y="25.7">LM2904</text>
<text x="257.4" y="27.6">R1</text>
<text x="272.4" y="27.5">IRFR9024</text>
<text x="22.3" y="34.5">GND</text>
<text x="74.4" y="34.5">GND</text>
<text x="138.1" y="33.4">D1</text>
<text x="138.2" y="35.7">US1M</text>
<text x="204.8" y="34.1">D2</text>
<text x="256.3" y="32.7">200R</text>
<text x="272.7" y="31.2">Q1</text>
<text x="36.3" y="41">R2</text>
<text x="50.7" y="40.9">NRST</text>
<text x="58.4" y="42" transform="rotate(-90 58.4 42)">VDD</text>
<text x="71.6" y="40.9">PA0</text>
<text x="71.9" y="37.1">U2</text>
<text x="117.3" y="40.5">100R</text>
<text x="118.3" y="38.2">R3</text>
<text x="182.7" y="41.2">100R</text>
<text x="183.7" y="38.9">R4</text>
<text x="199.4" y="40.1" transform="rotate(-90 199.4 40.1)">Q3</text>
<text x="204.8" y="36.4">US1M</text>
<text x="272.1" y="39.1">D3</text>
<text x="272.1" y="41.4">US1M</text>
<text x="23.4" y="47.3">+3.3V</text>
<text x="36.3" y="43.4">10K</text>
<text x="61" y="43.2" transform="rotate(-90 61 43.2)">VDDA</text>
<text x="71.6" y="43.4">PA1</text>
<text x="71.6" y="46">PA2</text>
<text x="127.7" y="47.4">R6</text>
<text x="138.7" y="42.3">Q2</text>
<text x="139.1" y="44.6">IRLML0060TRPbF</text>
<text x="192.5" y="46.8">R5</text>
<text x="205.6" y="47.3">IRLML0060TRPbF</text>
<text x="242.6" y="42.2">GND</text>
<text x="17" y="51.7">SWD</text>
<text x="18.1" y="49.8">J1</text>
<text x="32.5" y="50.4">GND</text>
<text x="55.9" y="53">STM32F042F4P6</text>
<text x="71.6" y="51">PA4</text>
<text x="71.6" y="53.6">PA5</text>
<text x="71.6" y="48.5">PA3</text>
<text x="127.8" y="49.7">10K</text>
<text x="192.6" y="49.1">10K</text>
<text x="268" y="48.5">GND</text>
<text x="50.7" y="58.7">PF0</text>
<text x="71.6" y="56.1">PA6</text>
<text x="71.6" y="58.7">PA7</text>
<text x="123.9" y="56.8">GND</text>
<text x="134.1" y="56.8">GND</text>
<text x="188.7" y="57.4">GND</text>
<text x="200.7" y="57.4">GND</text>
<text x="268.2" y="55">+12V</text>
<text x="50.7" y="61.2">PF1</text>
<text x="65.7" y="63.7">PA10/PA12</text>
<text x="66.7" y="61.2">PA9/PA11</text>
<text x="246.3" y="65.1">LM2904</text>
<text x="247.2" y="62.5">U1A</text>
<text x="23.6" y="71.4">GND</text>
<text x="50.7" y="68.8">PB8</text>
<text x="50.7" y="66.3">PB1</text>
<text x="58.4" y="70.2" transform="rotate(-90 58.4 70.2)">VSS</text>
<text x="70.6" y="66.3">PA13</text>
<text x="70.6" y="68.8">PA14</text>
<text x="242.1" y="66.9">+</text>
<text x="257.4" y="67">R7</text>
<text x="272.4" y="66.8">IRFR9024</text>
<text x="272.7" y="70.6">Q4</text>
<text x="256.3" y="72.1">200R</text>
<text x="56" y="78.4">GND</text>
<text x="272.1" y="78.5">D4</text>
<text x="272.1" y="80.8">US1M</text>
<text x="102.3" y="88">+5V</text>
<text x="183.7" y="89.8">C6</text>
<text x="268" y="87.9">GND</text>
<text x="43.8" y="91.8">+3.3V</text>
<text x="120.7" y="92.4">+5V</text>
<text x="182.7" y="92.1">10uF</text>
<text x="263.1" y="94.3">+12V</text>
<text x="48.8" y="100.1">C7</text>
<text x="88.6" y="99.4">4.7uF</text>
<text x="90" y="101.7">C15</text>
<text x="104.8" y="98.8">U3C</text>
<text x="104.9" y="101.1">LMC662AIM</text>
<text x="123.9" y="99.5">R8</text>
<text x="124" y="101.8">20K</text>
<text x="168.5" y="101.5">10K</text>
<text x="169.1" y="99.2">R9</text>
<text x="193.7" y="97.3" transform="rotate(-90 193.7 97.3)">GND</text>
<text x="49.1" y="102.4">100nF</text>
<text x="124" y="107.1">R10</text>
<text x="175.6" y="107.1">R11</text>
<text x="257.9" y="107.6">A2</text>
<text x="265.4" y="107.4" transform="rotate(-90 265.4 107.4)">A1</text>
<text x="268" y="107.4" transform="rotate(-90 268 107.4)">B1</text>
<text x="270.5" y="107.4" transform="rotate(-90 270.5 107.4)">C1</text>
<text x="280.9" y="105.1">D5</text>
<text x="30.6" y="113.3">U4</text>
<text x="40.8" y="113.3">SN65HVD230</text>
<text x="43.9" y="109.5">GND</text>
<text x="101.7" y="112">GND</text>
<text x="124" y="109.4">20K</text>
<text x="145.1" y="108.1">LMC662AIM</text>
<text x="176.8" y="109.4">2K</text>
<text x="257.9" y="110.1">A3</text>
<text x="257.9" y="112.6">A4</text>
<text x="277.4" y="108.3" transform="rotate(-90 277.4 108.3)">SMBJ16A</text>
<text x="277.6" y="113.9">GND</text>
<text x="32.1" y="117.1">D</text>
<text x="32.1" y="119.6">R</text>
<text x="39.4" y="118.7" transform="rotate(-90 39.4 118.7)">VCC</text>
<text x="40.2" y="119.6">CANH</text>
<text x="59.2" y="119.8">R13</text>
<text x="113.9" y="119.5">R14</text>
<text x="120" y="115.9">GND</text>
<text x="122.1" y="118.4">C9</text>
<text x="143.2" y="119.5">R15</text>
<text x="146.2" y="115.1">U3A</text>
<text x="153.5" y="114.6">100R</text>
<text x="153.9" y="116.5">R12</text>
<text x="166.3" y="116.1">47uF 25V</text>
<text x="169.1" y="118.5">C8</text>
<text x="257.9" y="115.2">A5</text>
<text x="257.9" y="117.7">A6</text>
<text x="32.1" y="122.2">Vref</text>
<text x="32.1" y="124.7">Rs</text>
<text x="39.4" y="125.6" transform="rotate(-90 39.4 125.6)">GND</text>
<text x="40.4" y="122.2">CANL</text>
<text x="59.3" y="122.1">120R</text>
<text x="63.5" y="121.5">D6</text>
<text x="76.8" y="121.5" transform="rotate(-90 76.8 121.5)">GND</text>
<text x="113.9" y="121.8">10K</text>
<text x="120.6" y="120.7">100nF</text>
<text x="141.6" y="121.8">10K 1%</text>
<text x="257.9" y="120.3">A7</text>
<text x="257.9" y="122.8">B2</text>
<text x="257.9" y="125.3">B3</text>
<text x="23.6" y="128.7">R17</text>
<text x="23.6" y="131">10K</text>
<text x="63.2" y="131.7">PESD1CAN</text>
<text x="138.6" y="127.4">R16</text>
<text x="139.4" y="129.7">10K 1% (NC)</text>
<text x="257.9" y="127.9">B4</text>
<text x="257.9" y="130.4">B5</text>
<text x="273.3" y="128">J2</text>
<text x="134.7" y="136.8">GND</text>
<text x="204.1" y="135.5">GPIO_A0</text>
<text x="204.2" y="137.7">J4</text>
<text x="204.2" y="133.2">J3</text>
<text x="257.9" y="133">B6</text>
<text x="257.9" y="135.5">B7</text>
<text x="19.8" y="139.9">GND</text>
<text x="36.9" y="139.9">GND</text>
<text x="204.1" y="140">GPIO_A1</text>
<text x="204.2" y="142.1">J5</text>
<text x="257.9" y="138">C2</text>
<text x="257.9" y="140.6">C3</text>
<text x="257.9" y="143.1">C4</text>
<text x="269.9" y="138.8" transform="rotate(-90 269.9 138.8)">HCCPHPE24BKA90F</text>
<text x="146.2" y="149.7">U5</text>
<text x="204.2" y="144.4">GPIO_F0</text>
<text x="204.2" y="146.6">J6</text>
<text x="204.2" y="148.9">GPIO_F1</text>
<text x="257.9" y="145.7">C5</text>
<text x="257.9" y="148.2">C6</text>
<text x="63.1" y="154">R18</text>
<text x="111.2" y="154.7">+5V</text>
<text x="136.6" y="150.2">+5V</text>
<text x="141.9" y="152">AMS1117-3.3</text>
<text x="142.5" y="155.8">VI</text>
<text x="149.6" y="155.8">VO</text>
<text x="157" y="154">PWR_FLAG</text>
<text x="165.7" y="150.2">+3.3V</text>
<text x="204.1" y="153.3">GPIO_A2</text>
<text x="204.2" y="155.4">J8</text>
<text x="204.2" y="151">J7</text>
<text x="257.9" y="150.7">C7</text>
<text x="265.4" y="151.9" transform="rotate(-90 265.4 151.9)">A8</text>
<text x="268" y="151.9" transform="rotate(-90 268 151.9)">B8</text>
<text x="270.5" y="151.9" transform="rotate(-90 270.5 151.9)">C8</text>
<text x="32" y="157.2">+12V</text>
<text x="61.6" y="159">0.2 Ohm</text>
<text x="102.3" y="161.5">PWR_FLAG</text>
<text x="148" y="160" transform="rotate(-90 148 160)">GND</text>
<text x="159.4" y="158.5">C10</text>
<text x="159.5" y="160.8">4.7uF</text>
<text x="170.8" y="158.5">C11</text>
<text x="170.9" y="160.8">4.7uF</text>
<text x="191.2" y="161.5">GND</text>
<text x="204" y="157.8">GND</text>
<text x="21.1" y="164">PWR_FLAG</text>
<text x="57.9" y="162.9">U6</text>
<text x="58.3" y="166.6">Vin</text>
<text x="62.8" y="162.9">MC34063AD</text>
<text x="70" y="166.6">Ipk</text>
<text x="97.1" y="165">3K 1%</text>
<text x="98" y="162.7">R19</text>
<text x="145.5" y="167.9">GND</text>
<text x="154.4" y="167.9">GND</text>
<text x="165.8" y="167.9">GND</text>
<text x="263" y="164.1">GND</text>
<text x="34.6" y="173">C12</text>
<text x="68.7" y="171.7">SwC</text>
<text x="70" y="169.2">DC</text>
<text x="97.4" y="171.9">L1</text>
<text x="144.7" y="173.1">+3.3V</text>
<text x="163.4" y="173.8">H1</text>
<text x="39.4" y="176.9" transform="rotate(-90 39.4 176.9)">10uF</text>
<text x="58.3" y="176.8">TC</text>
<text x="68.8" y="176.8">SwE</text>
<text x="69.7" y="179.3">Vfb</text>
<text x="89.1" y="174.2">18uH (SND0504-180M)</text>
<text x="90.5" y="179.5">D7</text>
<text x="163.8" y="176.1">MountingHole</text>
<text x="54.3" y="183.2">C14</text>
<text x="54.4" y="185.7">150pF</text>
<text x="66" y="180.7" transform="rotate(-90 66 180.7)">GND</text>
<text x="80.2" y="181.9">R21</text>
<text x="80.4" y="184.2">1K 1%</text>
<text x="90.6" y="181.8">SS14</text>
<text x="148.7" y="182.4">1K</text>
<text x="148.7" y="180.1">R20</text>
<text x="163.4" y="180.7">H2</text>
<text x="163.8" y="183.1">MountingHole</text>
<text x="20.4" y="191.3">PWR_FLAG</text>
<text x="31.8" y="191.4">GND</text>
<text x="49.6" y="191.4">GND</text>
<text x="63.6" y="191.4">GND</text>
<text x="86.4" y="191.4">GND</text>
<text x="110.6" y="191.4">GND</text>
<text x="148.7" y="190">1K</text>
<text x="148.7" y="187.7">R22</text>
<text x="163.4" y="187.7">H3</text>
<text x="163.8" y="190">MountingHole</text>
<text x="76.3" y="192">GND</text>
<text x="118.2" y="193.1" transform="rotate(-90 118.2 193.1)">220uF (TAJD227K006RNJ-AVX)</text>
<text x="144.9" y="197.1">GND</text>
<text x="163.4" y="194.7">H4</text>
<text x="163.8" y="197">MountingHole</text>
</g>
<g font-size="1.8">
<text x="228.6" y="26.7">TAIL_LIGHT</text>
<text x="228.6" y="31.7">1V6</text>
<text x="276.4" y="34.9">58RL</text>
<text x="35.2" y="37.5">BOOT0</text>
<text x="85" y="40">GPIO_A0</text>
<text x="143.2" y="37.5">ABS-W</text>
<text x="211.2" y="38.1">ABS-WR</text>
<text x="82.5" y="47.6">TAIL_LIGHT</text>
<text x="85" y="45.1">GPIO_A2</text>
<text x="85" y="42.5">GPIO_A1</text>
<text x="104.1" y="42.5">GEN_WARN</text>
<text x="167.6" y="43.2">ABS_WARN_RLY</text>
<text x="75.9" y="52.7">11ABS_WARN_RLY</text>
<text x="80.1" y="50.2">BRAKE_LIGHT</text>
<text x="25.9" y="56.5">SWCLK</text>
<text x="26.4" y="59">SWDIO</text>
<text x="40" y="57.8">GPIO_F0</text>
<text x="81.4" y="57.8">SPEED_PWM</text>
<text x="82.4" y="55.2">GEN_WARN</text>
<text x="40" y="60.3">GPIO_F1</text>
<text x="85.4" y="60.3">CAN_RX</text>
<text x="85.6" y="62.9">CAN_TX</text>
<text x="86.7" y="65.4">SWDIO</text>
<text x="40.6" y="67.9">BOOT0</text>
<text x="86.2" y="67.9">SWCLK</text>
<text x="227.3" y="66">BRAKE_LIGHT 3</text>
<text x="233.7" y="71.1">1V6</text>
<text x="278.7" y="74.3">54</text>
<text x="273" y="98.4">15U</text>
<text x="190.1" y="103.5">TA-</text>
<text x="70.1" y="110.5">CAN_H</text>
<text x="189.5" y="111.1">TAS</text>
<text x="241.9" y="109.2">54</text>
<text x="241.9" y="111.8">58RL</text>
<text x="19.7" y="116.2">CAN_TX</text>
<text x="19.7" y="118.7">CAN_RX</text>
<text x="241.9" y="116.8">TA-</text>
<text x="241.9" y="119.4">TAS</text>
<text x="94" y="123.8">SPEED_PWM</text>
<text x="70.3" y="128.3">CAN_L</text>
<text x="241.9" y="129.5">ABS-WR</text>
<text x="189.2" y="137.8">GPIO_A1</text>
<text x="189.2" y="133.3">GPIO_A0</text>
<text x="241.9" y="132.1">ABS-W</text>
<text x="189.2" y="142.2">GPIO_F0</text>
<text x="189.2" y="146.7">GPIO_F1</text>
<text x="241.9" y="147.3">CAN_H</text>
<text x="241.9" y="149.9">CAN_L</text>
<text x="189.2" y="151.1">GPIO_A2</text>
<text x="151.8" y="184.1">1V6</text>
</g>
<g font-size="1.8" fill="#0000c2">
<text x="224.8" y="48.9">Tail Light</text>
<text x="97.8" y="78.7">General Warning Indicator LED</text>
<text x="167" y="78.7">ABS Warning LED Relay</text>
<text x="224.8" y="89.5">Brake Light Relay</text>
<text x="95.9" y="148.4">Vin=12v Vout=5v Iout=750mA</text>
<text x="95.9" y="150.5">Fmin = 86kHz Vripl=10mV</text>
<text x="178.4" y="165.1">GPIO</text>
<text x="224.8" y="165.1">Connector</text>
</g>
<g font-size="1.4" fill="#840000">
<text x="103.3" y="93.3" transform="rotate(-90 103.3 93.3)">8</text>
<text x="103.3" y="106" transform="rotate(-90 103.3 106)">4</text>
<text x="137.4" y="113.7">2</text>
<text x="137.4" y="108.6">3</text>
<text x="150.1" y="111.1">1</text>
</g>
</svg>
